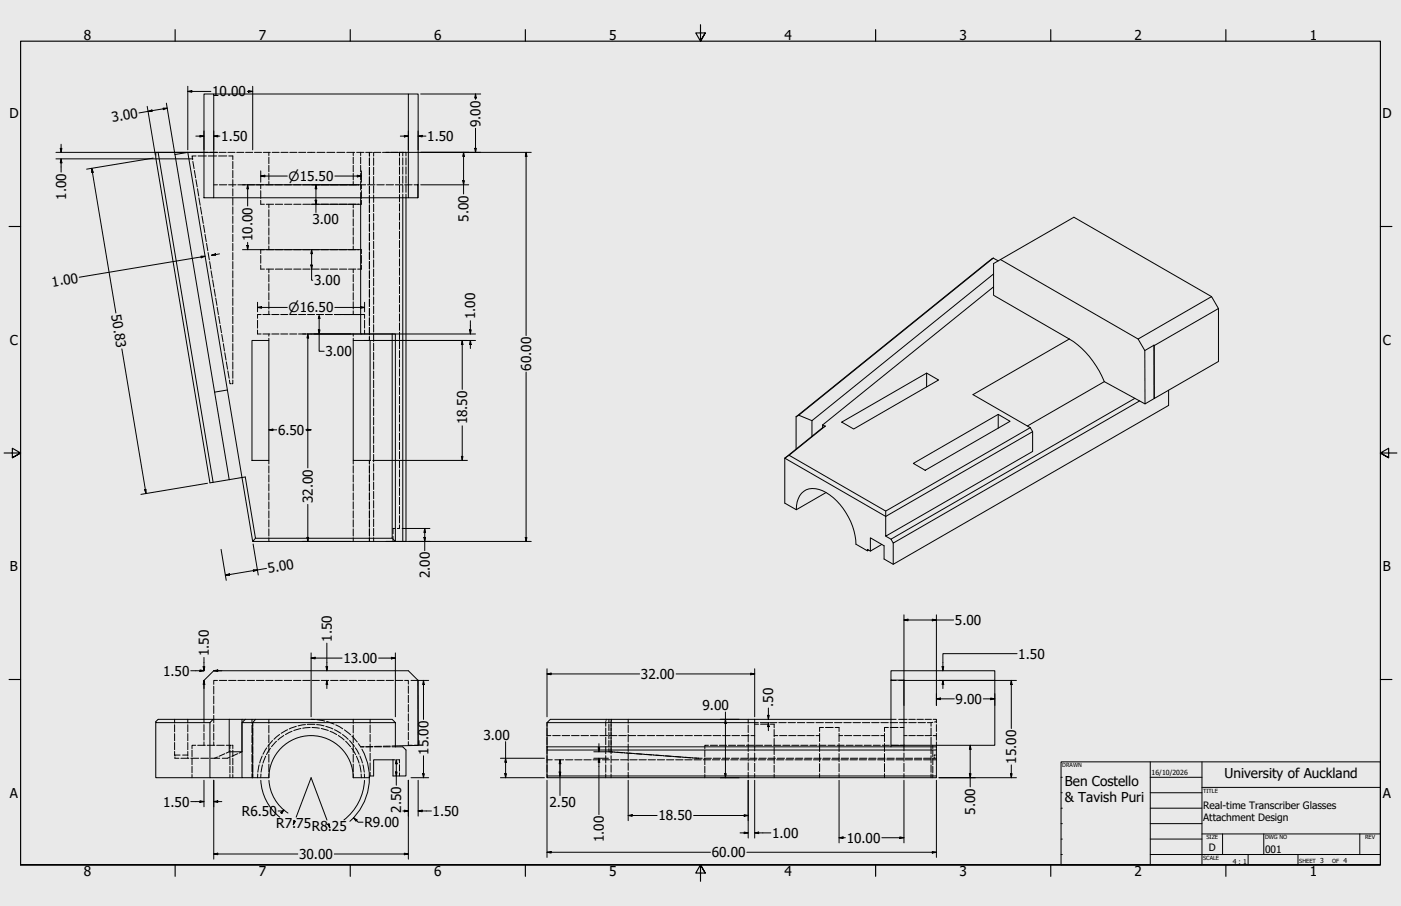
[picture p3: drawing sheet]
<svg xmlns="http://www.w3.org/2000/svg" width="864mm" height="559mm" viewBox="0 0 864 559" stroke-linecap="round" stroke-linejoin="round" font-family="sans-serif">
<path d="M0 0h864v559h-864z" fill="#ebeadb"/>
<!-- layer: Hidden (ANSI) -->
<g fill="none" stroke="#000" stroke-width=".62">
<path d="M119 100l1 4M121 96h-3l1 2M122 96h5M126 94h2M128 96h5M129 94h5M135 96h5M135 94h4M140 94h5M141 96h3v2M144 100v4M146 94h4"/>
<path d="M151 94h5M157 94h4M162 94h5M166 94v2M166 97v4M168 94h4M173 94h5M179 94h4M184 94h4M190 94h4M195 94h5M201 94h5"/>
<path d="M208 94h5M214 94h5M218 94v2M218 97v4M220 94h4M222 94v2M222 97v4M225 94h5M228 94v2M228 97v5M230 94v2M230 97v5"/>
<path d="M231 94h4M236 94h4M241 94h4M246 97v5M248 94h-2v2M248 97v5M249 94h-1v2M250 94v2M250 97v5M120 105l1 5M121 111l1 4M122 116v5"/>
<path d="M132 114h2M135 114h5M141 114h4M144 105v5M144 111v4M144 116v5M147 114h4M152 114h5M158 114h5M161 114v2M161 118v4M164 114h4"/>
<path d="M166 102v4M166 107v4M166 112v2M169 114h5M175 114h5M181 114h4M187 114h4M192 114h5M198 114h5M204 114h4M209 114h5M215 114h5"/>
<path d="M218 102v4M218 107v4M218 112v2M221 114h4M222 102v4M222 107v4M222 112v5M222 119v3M223 114v2M223 118v4M227 114h4M228 103v5"/>
<path d="M228 109v5M228 115v5M230 103v5M230 109v4M230 115v4M232 114h5M238 114h5M244 114h4M246 103v5M246 109v4M246 114v5M248 103v4"/>
<path d="M248 109v4M248 114v5M248 120v2M249 114h5M250 103v4M250 109v4M250 114v5M250 120v2M255 114h3M123 122v5M124 128v4M125 133v5"/>
<path d="M125 139l1 4M144 122v5M144 128v4M144 133v5M144 139v4M161 124v2h2M164 126h5M166 126v2M166 129v5M166 135v4M170 126h4M175 126h5"/>
<path d="M181 126h5M187 126h4M192 126h5M198 126h4M204 126h4M209 126h5M215 126h4M218 126v2M218 129v5M218 135v4M223 124v2h-3M228 121v4"/>
<path d="M228 126v5M228 132v5M228 138v5M230 120v5M230 126v5M230 132v4M230 137v5M246 120v5M246 126v4M246 131v5M246 137v4M126 145l1 4"/>
<path d="M127 150l1 5M128 156l1 4M144 145v4M144 150v5M144 156v4M161 158v4M163 154h-2v2M164 154h5M166 141v4M166 146v5M166 152v2M170 154h4"/>
<path d="M175 154h5M181 154h5M187 154h4M192 154h5M198 154h4M204 154h4M209 154h5M215 154h4M218 141v4M218 146v5M218 152v2M220 154h3v2"/>
<path d="M223 158v4M228 144v4M228 150v4M228 155v5M230 143v5M230 149v4M230 155v4M246 143v4M246 148v5M246 154v4M246 160v4M129 161l1 5"/>
<path d="M130 167l1 5M131 173l1 4M132 178l1 5M144 161v5M144 167v5M144 173v4M144 178v5M161 164v2h2M164 166h5M166 166v2M166 169v5M166 175v4"/>
<path d="M170 166h4M175 166h5M181 166h5M187 166h4M192 166h5M198 166h4M204 166h4M209 166h5M215 166h4M218 166v2M218 169v5M218 175v4"/>
<path d="M223 164v2h-3M228 161v5M228 167v5M228 173v4M228 179v4M230 160v5M230 166v5M230 172v4M230 177v5M246 165v5M246 171v4M246 177v4"/>
<path d="M133 184l1 4M134 189l1 5M135 195l1 5M144 184v4M144 189v5M144 195v5M159 198v4M161 194h-2v2M162 194h4M166 181v4M166 186v5M166 192v2"/>
<path d="M168 194h4M173 194h4M179 194h4M184 194h4M190 194h4M195 194h4M201 194h4M206 194h4M212 194h4M217 194h4M218 181v4M218 186v5"/>
<path d="M218 192v2M223 194h2v2M225 198v4M228 184v5M228 190v5M228 196v5M230 183v5M230 189v4M230 195v4M246 182v5M246 188v4M246 194v4"/>
<path d="M246 199v5M136 201l1 4M137 206v5M138 212v4M139 218v4M144 201v4M144 206v5M144 212v4M144 218v4M159 204v2h2M162 206h4M166 206v1"/>
<path d="M166 209v1M168 206h4M173 206h4M179 206h4M184 206h4M190 206h2M218 206v1M218 209v1M225 204v2M228 202v5M228 208v2M230 200v5"/>
<path d="M230 206v5M230 212v4M230 217v5M246 205v4M246 211v4M246 216v5M140 223v5M140 229l1 4M141 234l1 3M144 234v3h-1M144 223v5M144 229v4"/>
<path d="M230 223v5M230 229v4M230 235v4M246 222v4M246 228v4M246 233v5M246 239v4M230 240v5M230 246v5M230 252v4M230 257v5M246 244v5"/>
<path d="M246 250v5M246 256v4M230 263v5M230 269v4M230 275v4M246 261v5M246 267v5M246 273v4M246 278v5M166 284v2M166 287v5M166 293v4"/>
<path d="M166 298v5M218 284v2M218 287v5M218 293v4M218 298v5M228 284v2M228 287v5M228 293v4M228 298v5M230 280v5M230 286v5M230 292v4"/>
<path d="M230 297v5M246 284v5M246 290v4M246 295v5M166 304v4M166 309v5M166 315v5M218 304v4M218 309v5M218 315v5M228 304v4M228 309v5"/>
<path d="M228 315v5M230 303v5M230 309v4M230 315v4M246 301v5M246 307v4M246 312v5M246 318v5M166 321v4M166 326v5M166 332v2M218 321v4"/>
<path d="M218 326v5M218 332v2M228 321v4M228 326v5M228 332v2M230 320v5M230 326v5M230 332v2M242 331v3M244 326h-2v3M246 324v2h-1M134 420h-2v2"/>
<path d="M135 420h5M141 420h4M147 420h4M152 420h5M158 420h5M164 420h4M169 420h5M175 420h5M181 420h4M187 420h4M192 420h5M198 420h5"/>
<path d="M204 420h4M209 420h5M215 420h5M221 420h4M227 420h4M232 420h5M238 420h5M244 420h4M249 420h3v2M549 420h3M554 420h3M132 423v5"/>
<path d="M132 429v5M132 435v5M252 423v5M252 429v4M252 435v4M108 444v2M108 447v4M108 453v4M108 458v4M116 444v2M116 447v4M116 453v4"/>
<path d="M116 458v4M121 460h-3v2M122 460h5M126 444v2M126 447v4M126 452v5M126 458v2M128 460h4M132 441v5M132 447v4M132 452v5M132 458v2"/>
<path d="M134 460h4M139 460h3M142 460v2M143 460h1v2M155 444v2M155 447v5M155 453v5M155 459v5M156 446v2M156 449v5M156 455v4M166 444v2"/>
<path d="M166 447v5M166 453v5M166 459v5M168 457l-3 3M170 457l-3 4M172 453l-3 3M175 454l-4 2M177 450l-4 2M180 451l-4 2M183 448l-5 2M185 449l-4 2M188 447l-4 1"/>
<path d="M189 447h5M191 449h-4M192 444h2M192 449h5M195 447l5 1M195 444l5 1M198 449l4 2M201 448l4 2M201 445l5 2M203 451l5 2M206 450l4 2M207 447l4 3"/>
<path d="M209 454l3 2M211 453l4 3M212 450l4 3M213 457l3 4M215 457l3 3M217 454l3 4M218 444v2M218 447v5M218 453v5M218 459v5M221 459l1 2h2M228 444v2"/>
<path d="M228 447v5M228 453v5M228 459v4M252 457v3h2M252 440v5M252 446v5M252 452v4M255 460h3M337 454h3M337 446v2M337 449v5M337 455v4"/>
<path d="M341 454h4M347 454h4M352 454h5M358 454h5M364 454h5M370 454h4M373 449v5M373 455v4M373 445v3M374 444h.1M375 444v2M375 447v4"/>
<path d="M375 452v4M375 457v4M376 454h4M377 444v21M377 445v1M377 444h.1M381 454h5M387 454h5M387 444v2M387 447v5M387 453v5M387 459v4"/>
<path d="M393 454h5M399 454h5M405 454h4M411 454h4M416 454h5M422 454h5M428 454h5M434 454h4M437 460h-3v2M438 460h4M440 454h4M443 460h5"/>
<path d="M445 454h5M449 460h4M451 454h5M455 460h4M457 454h5M460 460h5M461 444v2M461 447v5M461 453v5M461 459v4M463 454h2M465 446h2"/>
<path d="M465 447h3M466 460h4M469 446h4M469 447h5M471 460h5M474 446h5M475 447h2v2M477 460h4M477 454h2M477 450v4M477 455v5M480 446h5"/>
<path d="M481 454h4M482 460h5M486 446h4M486 454h5M488 460h5M491 446h5M492 454h4M494 460h4M497 446h5M497 454h5M499 460h5M503 454h2"/>
<path d="M503 446h5M505 460h4M505 452v5M505 459v5M508 449h-3v2M509 446h4M509 449h5M510 460h5M514 446h5M515 449h2v2M516 460h4M517 452v5"/>
<path d="M517 459v5M517 454h2M520 446h5M521 454h4M522 460h4M526 446h4M526 454h5M527 460h5M532 446h4M532 454h4M533 460h4M537 446h5"/>
<path d="M537 454h5M538 460h5M543 454h2M543 446h5M544 460h4M545 452v5M545 459v5M548 449h-3v2M549 446h4M549 449h5M549 444h3M549 460h5"/>
<path d="M554 444h5M554 446h5M555 449h2M555 460h2M557 454h2M560 444h4M560 454h4M560 446h5M565 444h4M565 454h4M566 446h4M570 444h4"/>
<path d="M570 454h4M574 446v2M574 449v5M574 455v4M575 446h-3M575 460v2M575 444h2v2M575 454h2M577 447v4M577 452v5M577 458v2M577 445h-1"/>
<path d="M108 463v3h3M108 466h.1M108 467v1h2M112 468h4M113 466h3M116 463v3M116 467v1M118 468h4M118 463v4M118 468v4M118 473v4M118 478v2"/>
<path d="M124 468h5M130 468h5M134 467l-2 1M139 465l-4 1M141 464l-2 1M142 463v4M142 468v4M142 473v4M142 478v2M142 467l-2 1h-3M144 463v4M144 468v4"/>
<path d="M144 473v4M144 478v2M146 465l-3 1M149 464l-2 1M155 465v5M155 471v5M155 477v3M156 460v5M156 466v5M156 472v4M156 477v3M159 477v3"/>
<path d="M160 472l-1 4M161 477v3M162 466l-2 5M162 472l-1 4M164 466l-2 5M164 461l-2 4M166 465v5M166 471v5M166 477v3M167 462l-3 3M217 462l2 3M218 465v5"/>
<path d="M218 471v5M218 477v3M219 461l2 4M220 466l1 5M222 472l1 4M222 466l1 5M223 477v3M224 472l1 4M225 477v3M228 465v4M228 470v5M228 476v3"/>
<path d="M230 460l-5 1h5M231 461h4M235 460h-4M236 461h5M241 460h-5M242 461h2M242 469h2M244 460h-2M245 469h1v2M246 472v4M246 477v2M337 469h3"/>
<path d="M337 460v5M337 466v5M337 472v4M337 477v3M342 469h3M345 472v4M345 477v2M347 469h-2v2M349 469h4M354 469h5M360 469h4M366 469h4"/>
<path d="M371 469h5M373 460v5M373 466v5M373 472v4M373 477v3M375 464h3M375 464h1M375 462v2M376 464h3M377 466v5M377 472v4M377 477v3"/>
<path d="M377 469h4M379 464h5M380 464l10 1M383 469h4M386 464l28 3M387 465v4M387 470v5M387 476v3M388 469h5M394 469h4M400 469h4M405 469h5"/>
<path d="M410 466l10 1M411 469h4M416 467h5M416 469h5M421 467h5M422 469h5M422 467l9 1M428 469h4M429 468h1M430 468h3M433 469h5M434 468h5"/>
<path d="M434 463v4M434 468v4M434 473v4M434 478v2M439 469h5M440 468h4M445 469h4M445 468h5M450 469h5M451 468h4M456 469h5M457 468h4"/>
<path d="M461 465v4M461 470v5M461 476v3M462 469h4M462 468h5M465 461v2M465 464v6M465 471v5M465 477v3M467 469h5M468 468h4M473 469h5"/>
<path d="M473 468h5M477 461v4M477 466v5M477 472v4M477 477v3M479 469h4M479 468h5M484 469h5M485 468h4M490 469h5M490 468h5M496 469h4"/>
<path d="M496 468h5M501 469h5M502 468h4M505 465v5M505 471v5M505 477v3M507 469h5M507 468h5M513 469h4M513 468h4M517 465v5M517 471v5"/>
<path d="M517 477v3M518 469h5M519 468h4M524 469h5M524 468h5M530 469h4M530 468h4M535 469h5M535 468h5M541 469h5M541 468h5M545 465v5"/>
<path d="M545 471v5M545 477v3M547 469h4M547 468h4M552 469h5M552 468h5M557 461v2M557 464v6M557 471v5M557 477v3M558 469h4M558 468h5"/>
<path d="M564 469h4M564 468h4M569 468h5M569 469h5M574 460v5M574 466v5M574 472v4M574 477v3M575 469h2M575 463v4M575 473v4M575 478v2"/>
<path d="M576 467v1M576 466h.1M577 466h.1M577 468h-2v4"/>
</g>
<!-- layer: Visible (ANSI) -->
<g fill="none" stroke="#000" stroke-width=".62">
<path d="M126 58h6v64h-6zM132 58h120M252 58h6v64h-6zM96 94h1l34 203-2 1-33-201zM97 94h19l-8 1M108 94l33 202M126 94h-10l33 201M258 114v8M132 122h120M222 122v84M248 122v212h2v-212M612 159l-121 98"/>
<path d="M612 159l3 2M612 177l-105 85M612 169l-111 90M617 160l85 49M747 183l-85-49-50 29v19l47 27a54 54 0 0 1 22 26M751 190v33l-40 23v-33M155 210h11v74h-11zM192 206h50M218 210h10v74h-10zM242 206v126h-85l-6-38-2 1M242 206h2v128M702 209l45-26 4 7-45 26z"/>
<path d="M711 213v33l-5 3v-33M571 230v9M681 235l25 14M681 235l-48 28M140 241l-8 1M491 257v20M492 256l9 3M501 259v10M600 243l35 21M615 256v8M700 246l-151 87 2 2 152-88M720 241v9l-169 98-6-3v-8l-8-5v8"/>
<path d="M507 262l2 1M507 262v2M509 263l-25 20v27l7 4 18-10M509 263l-23 18 60 34 89-51M519 260l52-30 8 4-53 31zM635 264l2 2-91 53M637 266v12l-91 53v-12M141 296l-10 1M149 295l7 39M149 295l-8 1M486 281l-2 2 62 36M563 286l52-30 8 4-53 30z"/>
<path d="M491 314a11 11 0 0 1 10-13 29 29 0 0 1 22 18l3 8 2 9 7 4v-1M546 315v4M157 332l-1 2h88M242 332l2 2M244 334h4M544 336l-7 4-2-1v1M546 331l3 2M551 335v13M258 419v41h-14M549 414h64v6l-64-1zM549 419v41h8M557 420v40h56v-40"/>
<path d="M96 446v34h33M96 445l1-1h34l-2 2h-33zM126 444v-24l6-6h120l6 6v40M129 446v34h20M131 444h20M141 444v20h8v-20M149 446v34h7M151 444h91l2 2M151 444l-2 2h7v34M157 444l-1 2h88M244 446v15h4l2 2v16h-8v-10h-12v10h-2M337 446l2-2h126v2z"/>
<path d="M337 446v15M465 444h84M465 446v15M549 460v1M557 460v1M577 460v1M156 480h10M166 480a26 26 0 0 1 26-26 26 26 0 0 1 26 26M218 480h10M228 479v1M337 461h240v2h-240zM337 463v16"/>
<path d="M387 479v1h74M461 479v1M577 463v17h-116M577 479h-240v1h50"/>
</g>
<!-- layer: Hidden (ANSI) -->
<circle cx="337" cy="446" r=".2" fill="#000"/>
<!-- layer: Visible Narrow (ANSI) -->
<path d="M659 209l-59 34" fill="none" stroke="#000" stroke-width=".62"/>
<!-- layer: Border (ANSI) -->
<g fill="none" stroke="#000" stroke-width=".7">
<path d="M108 18v7M216 18v7M324 18v7M432 15v10l-3-5h6l-3 5 3-5M540 18v7M648 18v7M756 18v7M6 140h7M851 140h7M3 279h10l-5-3v6l5-3-5 3M861 279h-10l5-3v6l-5-3 5 3M6 419h7"/>
<path d="M851 419h7M13 533v-508h838v508h-838h838M108 533v8M216 533v8M324 533v8M435 538l-3-5 3 5h-6l3-5v11M540 533v8M648 533v8M756 533v8"/>
</g>
<!-- layer: Title (ANSI) -->
<g fill="none" stroke="#000" stroke-width=".62">
<path d="M654 470h197v63h-197zM654 479h1M709 479h32M709 470v63M741 470v63M654 498h1M654 489h1M709 498h32M709 489h32M741 486h110M654 518h1M654 508h1"/>
<path d="M709 518h32M709 508h32M741 514h110M754 514v13M779 514v13M838 514v13M654 527h1M709 527h142M769 527v6M800 527v6"/>
</g>
<!-- layer: Dimension (ANSI) -->
<g fill="none" stroke="#000" stroke-width=".62">
<path d="M116 56h2v1zM116 56h14M116 53v39M152 56h4M153 56h3l-3 1zM156 53v39M259 58h37M293 58l1 2h-1zM293 58v3M91 66l5 30M91 69l3-1v1zM101 67h2l-2 1z"/>
<path d="M103 64l5 30M103 67l-17 3M293 79v15M34 98h85M34 94h100M37 92h1v2zM38 98v2h-1zM38 89v5M38 98v8M94 98l-41 6M121 84h5M123 84h3h-3z"/>
<path d="M126 81v11M132 84h2zM132 84h4M132 81v11M238 94h89M247 84h5M249 84h3h-3zM252 81v11M258 84h2zM258 84h5M258 81v11M286 94v2h-1z"/>
<path d="M286 94v26M293 92h1l-1 2zM324 94l1 2h-1zM324 94v113M57 104v2h-1zM57 104l14 89M149 114h72M153 114v2h-1zM153 114v13M161 109l2-1v1zM161 109h16M161 105v7"/>
<path d="M195 114v2h-1zM195 114v17M206 109h17M220 108l3 1h-3zM223 105v7M259 114h30M285 111h1v3zM192 126h29M194 123h1v3zM124 158h2l-2 1zM126 158l-77 13M130 157h3z"/>
<path d="M135 157h-5M149 154h72M152 151h1v3zM153 149v5M192 154l1 2h-1zM192 154v19h1M192 163h1l-1 3zM159 190l2-1v1zM159 190h18M159 186v6M197 195l-1 1h1v-1M197 195v22h3"/>
<path d="M206 190h19M206 194h17M222 189l3 1h-3zM225 186v6M290 198v8M75 215l15 89M187 206h106M190 206v2h-1zM190 206v83M196 203h1v3zM225 210h68M285 210v2h-1z"/>
<path d="M285 210v30M289 203h1v3zM290 210v2h-1zM290 210v5M324 229v105M166 265h2v1zM166 265h5M188 265h4M189 265h3l-3 1zM285 263v21M128 298l-41 7M230 284h58"/>
<path d="M284 281h1v3zM89 302h1v2zM190 311v23M136 339l3 19M156 336l3 19M187 334h29M189 331h1v3zM238 334h89M248 326h17M261 331h1v3zM262 326v2h-1zM262 326v14"/>
<path d="M324 331h1l-1 3zM139 355l2-1v1zM156 351l3 1h-3zM164 351l-25 4M557 379v56M577 379v56M201 397v17M557 382h3v1zM557 382h31M575 382h2l-2 1zM123 413l3 1h-3zM125 411h1v3z"/>
<path d="M126 420v2h-1zM126 406v8h-8M126 420v5M132 414l2-1v1zM132 414h5M192 406l2-1v1zM192 406h19M192 403v39M201 411h1l-1 3zM201 420l1 2h-1zM201 420v5M233 406h11"/>
<path d="M241 405l3 1h-3zM244 403v39M253 420h11M261 420l1 2h-1zM261 420v24M337 416l3-1v1zM337 412v30M337 416h57M417 416h48M463 415l2 1h-2zM465 412v30M579 420h48"/>
<path d="M581 411h1l-1 3zM581 420l1 2h-1zM581 420v5M623 420l1 2h-1zM623 420v29M627 403h-46v11M447 439v41M474 437v7M577 431h3v1zM577 431h11M606 431h7M611 431h2l-2 1z"/>
<path d="M613 428v7M312 457v23M369 459v5M444 444h12M447 444l1 2h-1zM473 441h1v3zM474 446v2h-1zM474 446v5M598 460l1 2h-1zM598 460v25M223 462a36 36 0 0 1-7 45M244 476h1l-1 3z"/>
<path d="M244 469l1 2h-1zM244 469v15M253 480h11M261 477h1l-1 3zM261 466v14M308 480h28M308 468h28M311 477h1v3zM312 468v2h-1zM345 476h1l-1 3zM345 469l1 2h-1zM345 469v22"/>
<path d="M366 468h9M366 464h9M369 461h1l-1 3zM369 468l1 2h-1zM369 468v34M444 480h12M447 477h1l-1 3zM579 480h48M598 477h1l-1 3zM623 477h1l-1 3zM623 472v8M118 494h8"/>
<path d="M123 494h3l-3 1zM126 481v17M132 494h2v1zM132 481v49M132 494h5M161 481a31 31 0 0 0 11 23M166 481a26 26 0 0 0 12 20M175 500l-2 1 1-1h-3M225 481a33 33 0 0 1-13 25M249 500h3l-3 1zM252 481v49M258 481v22"/>
<path d="M337 481v48M387 481v25M461 481v36M465 481v36M517 481v39M557 481v39M577 481v48M173 501l2-1-1 2zM181 506l1 1-1 2zM182 506l-1 3M183 504l9-24 10 26M202 508h1v3z"/>
<path d="M203 508v3M218 504l2 2h-1zM218 504l3 3h3M248 500h4M258 500h2v1zM258 500h8M387 503l3-1v1zM387 503h18M428 503h33M456 514h5M459 513l2 1h-2zM459 502l2 1h-2z"/>
<path d="M465 514l3-1v1zM465 514h10M517 517l3-1v1zM517 517h4M544 517h13M555 516l2 1h-2zM132 527l2-1v1zM132 527h52M206 527h46M249 526l3 1h-3zM337 526l3-1v1zM337 526h101"/>
<path d="M460 526h117M575 525l2 1h-2z"/>
</g>
<g fill="#000">
<path d="M116 56h2v1zM153 56h3l-3 1zM91 69l3-1v1zM101 67h2l-2 1zM293 58l1 2h-1zM37 92h1v2zM123 84h3h-3zM132 84h2zM249 84h3h-3zM258 84h2zM286 94v2h-1zM293 92h1l-1 2z"/>
<path d="M324 94l1 2h-1zM38 98v2h-1zM57 104v2h-1zM153 114v2h-1zM161 109l2-1v1zM195 114v2h-1zM220 108l3 1h-3zM285 111h1v3zM194 123h1v3zM124 158h2l-2 1zM130 157h3zM152 151h1v3z"/>
<path d="M192 154l1 2h-1zM192 163h1l-1 3zM159 190l2-1v1zM197 194v2h-1zM222 189l3 1h-3zM190 206v2h-1zM196 203h1v3zM285 210v2h-1zM289 203h1v3zM290 210v2h-1zM166 265h2v1zM189 265h3l-3 1z"/>
<path d="M284 281h1v3zM89 302h1v2zM189 331h1v3zM261 331h1v3zM262 326v2h-1zM324 331h1l-1 3zM139 355l2-1v1zM156 351l3 1h-3zM557 382h3v1zM575 382h2l-2 1zM123 413l3 1h-3zM125 411h1v3z"/>
<path d="M132 414l2-1v1zM192 406l2-1v1zM201 411h1l-1 3zM241 405l3 1h-3zM337 416l3-1v1zM463 415l2 1h-2zM581 411h1l-1 3zM126 420v2h-1zM201 420l1 2h-1zM261 420l1 2h-1zM577 431h3v1zM581 420l1 2h-1z"/>
<path d="M611 431h2l-2 1zM623 420l1 2h-1zM447 444l1 2h-1zM473 441h1v3zM474 446v2h-1zM244 476h1l-1 3zM244 469l1 2h-1zM261 477h1l-1 3zM311 477h1v3zM312 468v2h-1zM345 476h1l-1 3zM345 469l1 2h-1z"/>
<path d="M369 461h1l-1 3zM369 468l1 2h-1zM447 477h1l-1 3zM598 477h1l-1 3zM598 460l1 2h-1zM623 477h1l-1 3zM123 494h3l-3 1zM132 494h2v1zM258 500h2v1zM173 501l2-1-1 2zM181 506l1 1-1 2zM202 508h1v3z"/>
<path d="M218 504l2 2h-1zM249 500h3l-3 1zM387 503l3-1v1zM459 513l2 1h-2zM459 502l2 1h-2zM465 514l3-1v1zM517 517l3-1v1zM555 516l2 1h-2zM132 527l2-1v1zM249 526l3 1h-3zM337 526l3-1v1zM575 525l2 1h-2z"/>
</g>
<g font-size="8.4">
<text x="52" y="24">8</text>
<text x="160" y="24">7</text>
<text x="268" y="24">6</text>
<text x="376" y="24">5</text>
<text x="483" y="24">4</text>
<text x="591" y="24">3</text>
<text x="699" y="24">2</text>
<text x="807" y="24">1</text>
<text x="131" y="59">10.00</text>
<text x="6" y="73">D</text>
<text x="69" y="75" transform="rotate(-10 69 75)">3.00</text>
<text x="852" y="73">D</text>
<text x="296" y="78" transform="rotate(-90 296 78)">9.00</text>
<text x="136" y="87">1.50</text>
<text x="263" y="87">1.50</text>
<text x="41" y="123" transform="rotate(-90 41 123)">1.00</text>
<text x="289" y="137" transform="rotate(-90 289 137)">5.00</text>
<text x="193" y="138">3.00</text>
<text x="156" y="149" transform="rotate(-90 156 149)">10.00</text>
<text x="32" y="177" transform="rotate(-10 32 177)">1.00</text>
<text x="194" y="176">3.00</text>
<text x="69" y="194" transform="rotate(81 69 194)">50.83</text>
<text x="293" y="197" transform="rotate(-90 293 197)">1.00</text>
<text x="6" y="213">C</text>
<text x="852" y="213">C</text>
<text x="201" y="220">3.00</text>
<text x="327" y="229" transform="rotate(-90 327 229)">60.00</text>
<text x="288" y="262" transform="rotate(-90 288 262)">18.50</text>
<text x="171" y="268">6.50</text>
<text x="193" y="310" transform="rotate(-90 193 310)">32.00</text>
<text x="6" y="352">B</text>
<text x="166" y="353" transform="rotate(-10 166 353)">5.00</text>
<text x="852" y="352">B</text>
<text x="265" y="357" transform="rotate(-90 265 357)">2.00</text>
<text x="589" y="385">5.00</text>
<text x="205" y="396" transform="rotate(-90 205 396)">1.50</text>
<text x="129" y="405" transform="rotate(-90 129 405)">1.50</text>
<text x="628" y="406">1.50</text>
<text x="212" y="409">13.00</text>
<text x="101" y="417">1.50</text>
<text x="395" y="419">32.00</text>
<text x="477" y="436" transform="rotate(-90 477 436)">.50</text>
<text x="589" y="434">9.00</text>
<text x="433" y="438">9.00</text>
<text x="298" y="457">3.00</text>
<text x="264" y="465" transform="rotate(-90 264 465)">15.00</text>
<text x="626" y="471" transform="rotate(-90 626 471)">15.00</text>
<text x="656" y="485">Ben Costello</text>
<text x="755" y="480">University of Auckland</text>
<text x="6" y="492">A</text>
<text x="852" y="492">A</text>
<text x="101" y="497">1.50</text>
<text x="339" y="498">2.50</text>
<text x="656" y="495">&amp; Tavish Puri</text>
<text x="149" y="503">R6.50</text>
<text x="247" y="501" transform="rotate(-90 247 501)">2.50</text>
<text x="267" y="503">1.50</text>
<text x="601" y="502" transform="rotate(-90 601 502)">5.00</text>
<text x="406" y="506">18.50</text>
<text x="170" y="511">R7.75R8.25</text>
<text x="225" y="510">R9.00</text>
<text x="372" y="519" transform="rotate(-90 372 519)">1.00</text>
<text x="476" y="517">1.00</text>
<text x="522" y="520">10.00</text>
<text x="184" y="530">30.00</text>
<text x="439" y="529">60.00</text>
<text x="52" y="541">8</text>
<text x="160" y="541">7</text>
<text x="268" y="541">6</text>
<text x="376" y="541">5</text>
<text x="483" y="541">4</text>
<text x="591" y="541">3</text>
<text x="699" y="541">2</text>
<text x="807" y="541">1</text>
</g>
<g font-size="7.9">
<text x="178" y="112">⌀15.50</text>
<text x="178" y="193">⌀16.50</text>
</g>
<g font-size="6.3">
<text x="742" y="499">Real-time Transcriber Glasses</text>
<text x="742" y="507">Attachment Design</text>
<text x="745" y="525">D</text>
<text x="780" y="526">001</text>
</g>
<text font-size="4.3" x="710" y="478">16/10/2026</text>
<g font-size="4.2">
<text x="760" y="533">4 : 1</text>
<text x="814" y="533">3</text>
<text x="828" y="533">4</text>
</g>
<g font-size="3.5">
<text x="655" y="473">DRAWN</text>
<text x="742" y="489">TITLE</text>
<text x="744" y="518">SIZE</text>
<text x="780" y="518">DWG NO</text>
<text x="841" y="518">REV</text>
<text x="742" y="530">SCALE</text>
<text x="801" y="533">SHEET</text>
<text x="821" y="533">OF</text>
</g>
</svg>
